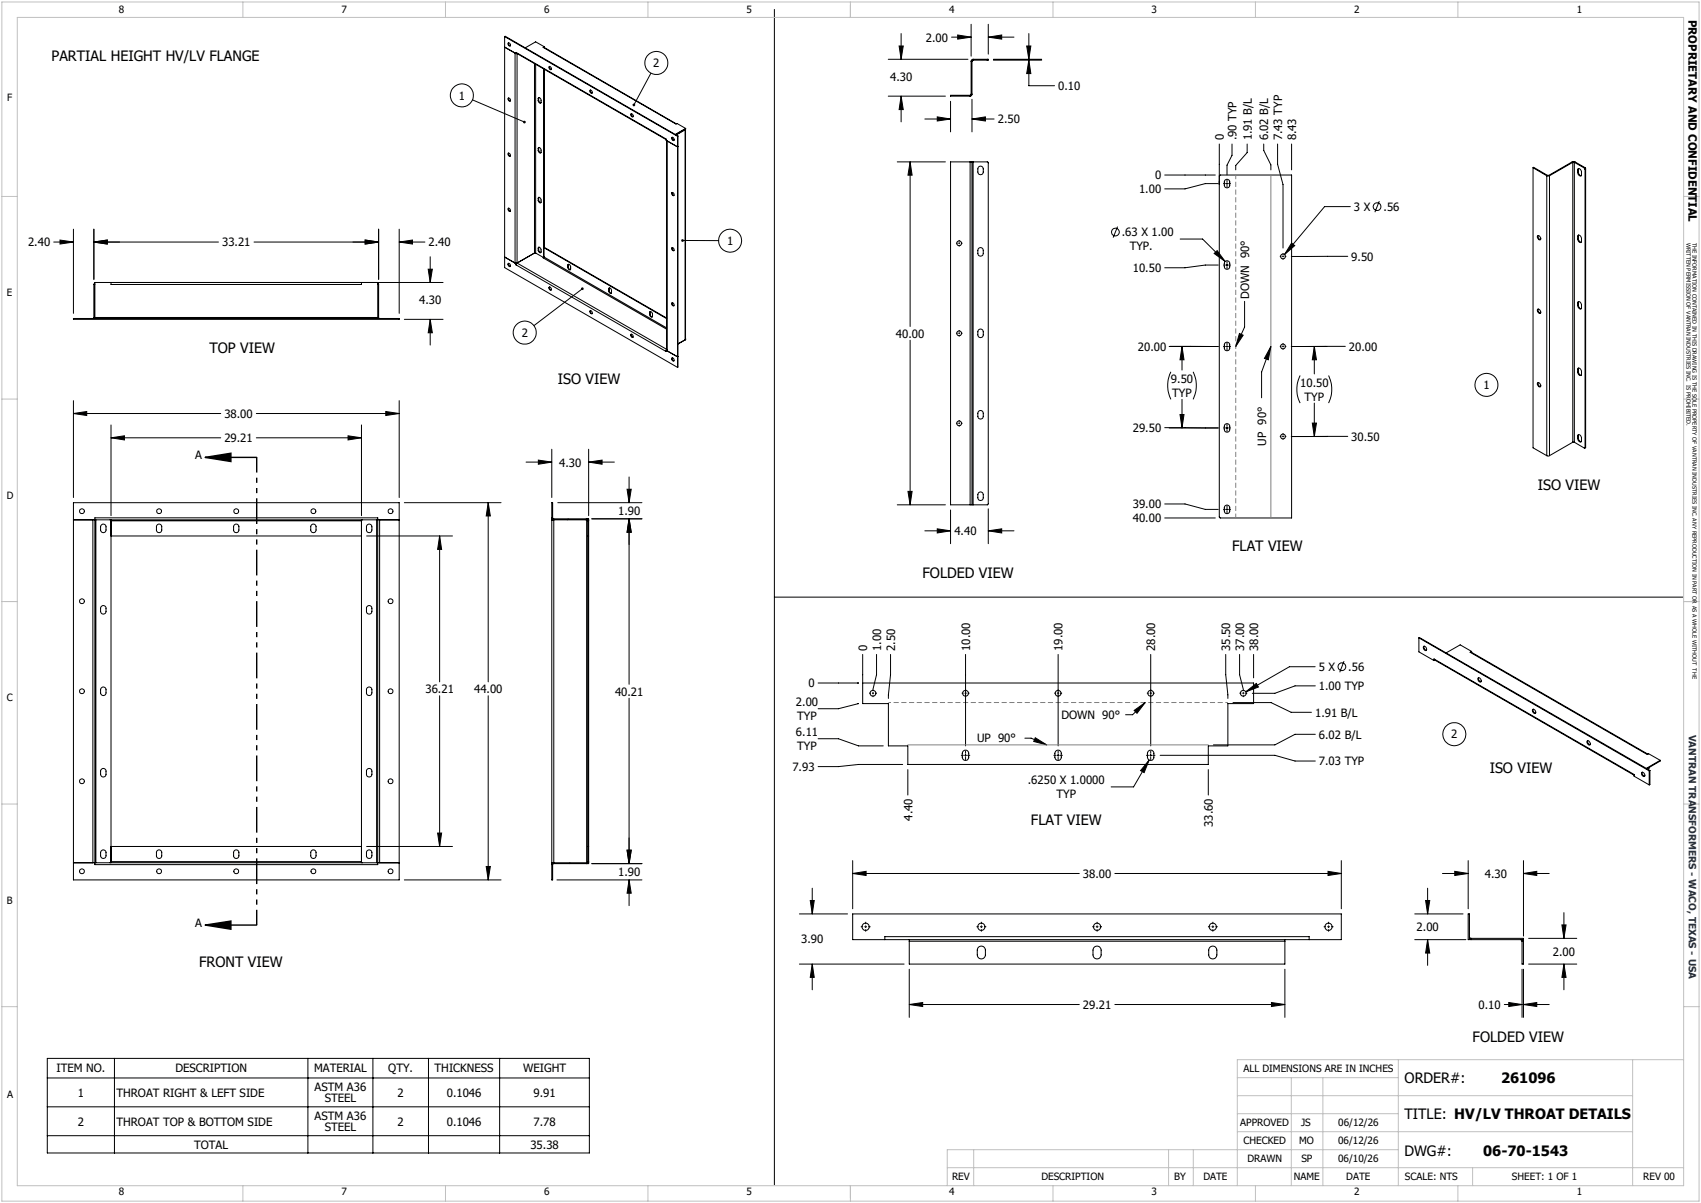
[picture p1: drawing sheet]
<svg xmlns="http://www.w3.org/2000/svg" width="420mm" height="297mm" viewBox="0 0 420 297" stroke-linecap="round" stroke-linejoin="round" font-family="sans-serif">
<g fill="none" stroke="#000" stroke-width=".25">
<path d="M124.6 9v57.1l42.7 24.6M124.6 9h.1l42.7 24.6M124.6 9l42.7 24.7M125.4 10.7a.4 .4 0 0 1 .6 .1 .4 .4 0 0 1-.2 .6l-.3-.3zM125.6 10.6v.3l.4 .4M127.4 12.9l37.1 21.6M127.4 13.3l-2.8-1.7 2.6 1.5v51.8M127.4 12.9v.4M127.4 12.9l37.1 21.4v.3l2.8 1.7M127.6 13.2l-.2 .1M127.7 13.2v51.7M132 15.7v46.8"/>
<path d="M132.3 15.9v46.6M134.1 11.7l32.9 18.9M134.1 11.7l32.8 18.9 .2-.1 2.2 1.2M134.3 17v46.4M134.4 11.5l-.1 .2M134.4 17.1v44M134.4 11.5l-2.1-1.2-2.6 1.5M134.4 11.5l-.3 .2M135.6 16.4a.44 .44 0 0 1 .5 .3 .44 .44 0 0 1-.2 .5l-.4-.5zM135.7 16.4v.5l.4 .2M160.7 18.1l-4.2 7.8M191.2 2.3v290.2"/>
<path d="M219.3 14.6h19.7M222 11.4h1l-.5 3.2zM222.5 8.3v6.3M234.9 9.2h4.9M236.5 8.6l3.3 .6-3.3 .5zM239.8 6v7.9M239.8 15.1v8.1M239.8 15.1h.2M240 15.1v8.1M240.3 14.6l-.4 .2-.1 .3M240.3 14.8l-.3 .3M240.3 14.6v.2"/>
<path d="M240.3 14.6h3.5M240.3 14.8h3.5M243.8 14.6h.2v.2h-.2M243.8 14.6v.2M244 9.2l3.3-.6v1.1zM244 6v7.4M244 9.2h6.4M245.3 14.6h11.9M245.3 14.8h11.9M253.5 11.4h1l-.5 3.2zM254 14.8l.5 3.4h-1zM254 14.8v6.4h6.4"/>
<path d="M254 8.3v6.3M116.7 24.7l12.8 5.4M125.5 37.8a.43 .43 0 0 1 .5 .3 .43 .43 0 0 1-.2 .5l-.4-.4zM125.5 24.2a.41 .41 0 0 1 .5 .3 .41 .41 0 0 1-.2 .5l-.4-.4zM125.6 24.2v.3l.4 .4M125.6 37.8v.3l.4 .4M132.9 36.7a.35 .35 0 0 1 .4-.3 .35 .35 0 0 1 .3 .5v.6a.35 .35 0 0 1-.4 .3 .35 .35 0 0 1-.3-.5v-.2M132.9 24.3a.35 .35 0 0 1 .4-.2 .35 .35 0 0 1 .3 .4v.7a.35 .35 0 0 1-.4 .3 .35 .35 0 0 1-.3-.5v-.2M132.9 24.3v.5M132.9 36.7v.4M133 24.8l.1 .3 .5 .3M133 37.1l.1 .4 .5 .2"/>
<path d="M133 24.3h-.1M133 24.8h-.1M133 24.3v.5M133 36.6v.5M133 36.6l-.1 .1M133 37.1h-.1M133.1 24.1l-.1 .2M133.1 36.4l-.1 .2M145.7 22.3a.43 .43 0 0 1 .5 .2 .43 .43 0 0 1-.2 .5l-.3-.2zM145.8 22.2v.4l.4 .4M155.8 28.1a.41 .41 0 0 1 .5 .2 .41 .41 0 0 1-.2 .6l-.3-.3zM155.9 28.1l.1 .5 .3 .2"/>
<path d="M164.6 34.7l.1 51.9M165.9 33.9a.43 .43 0 0 1 .5 .3 .43 .43 0 0 1-.2 .5l-.3-.3zM166 33.9l.1 .5 .3 .2M167.3 33.7v57M167.3 36.3l-2.6-1.5v51.8M167.4 36.2l-.1 .1M167.4 33.6l-.1 57.1M167.4 33.6l-.1 .1M169.2 32.1l-2.3 1.2M169.2 32.1v51.8M169.3 31.9l-.1 .2M169.3 31.9l-.1 52"/>
<path d="M169.3 31.7l-2.5 1.6 2.2-1.3 .2 .1M169.3 31.7l-2.6 1.5M219.3 23.7h14.1M221.5 40h11.9M222.5 23.7l.5 3.4h-1zM222.5 23.7v6.4M224.7 40l.5 3.2h-1zM224.7 40v40.6M228.4 29.4h6.3M231.4 28.9l3.3 .5-3.3 .5zM234.7 25v7.6M239.5 40h.5"/>
<path d="M239.5 23.5h-4.8v.2h4.8M239.5 40h-4.8v84.6h4.8M239.5 23.5v.2M239.5 40v84.6M239.8 23.2l-.3 .3M239.8 23.2h.2M240 40h.3M240 23.2l-.1 .3-.4 .2M240 29.4l3.3-.5v1zM240 24.5v8.1M240 40v84.6M240 29.4h5.5"/>
<path d="M240.3 40h3.5l.2 .2v84.2l-.2 .2h-3.5M240.3 40v84.6M301.1 35.6v92.1l.2 .2h17.6v-84.7h-17.7l-.1 .3M304.2 35.6v2.7l-1.2 2.5v2.4M307.9 35.6v2.1l-2.8 3.1v1.1M312 35.6v1.5l1.8 3.6v1.2M315.5 35.6v5l1.3 5v15.6M318.9 35.6v6.3M388.2 40h.7M388.2 40l-5.8 3.3M388.2 40l.1 .1M388.9 40l-.2 .1"/>
<path d="M388.9 40l2.4 1.4M13.3 59.8h4.8M14.8 59.3l3.3 .5-3.3 .5zM18.1 56.6v20.8M23.2 59.8l3.3-.5v1zM23.2 56.6v12.4M23.2 59.8h30.7M62.7 59.8h30.8M90.2 59.3l3.3 .5-3.3 .5zM93.5 56.6v12.4M98.6 59.8l3.2-.5v1zM98.6 56.6v20.8"/>
<path d="M98.6 59.8h6.3M125.5 51.4a.43 .43 0 0 1 .5 .3 .43 .43 0 0 1-.2 .5l-.3-.3zM125.6 51.4v.3l.4 .4M132.9 49a.35 .35 0 0 1 .4-.3 .35 .35 0 0 1 .3 .5v.6a.35 .35 0 0 1-.4 .3 .35 .35 0 0 1-.3-.5v-.1M132.9 49v.5M133 49.4l.3 .5 .3 .1M133 48.9v.5M133 48.9l-.1 .1M133 49.4l-.1 .1M133.1 48.7l-.1 .2M165.9 47.5a.42 .42 0 0 1 .5 .3 .42 .42 0 0 1-.2 .5l-.4-.5zM166 47.5l.1 .5 .3 .3"/>
<path d="M168.5 59.4h8.9M241.7 41.2a.68 .68 0 0 1 1.1 .5v.8a.67 .67 0 0 1-.7 .6 .67 .67 0 0 1-.7-.6v-.8zM275.9 55.9l-1.1 2.8M287.6 43.2h12.5M291.4 59h5.5l5.6 5.6M300.8 45.3h-3.2l-5 1.3h-5M302.1 45.3h.4M302.4 44.5a.67 .67 0 0 1 .8-.2 .67 .67 0 0 1 .4 .6v.8a.67 .67 0 0 1-.6 .7 .67 .67 0 0 1-.7-.7zM302.8 45.3h.4M303 44.4v.5M303 45.1v.4M303 45.8v.4"/>
<path d="M303.4 45.3h.4M333.4 51h-6.3l-10 11.9M340.6 49.7l-1.1 2.7M378.5 41.4l.2-.1 3.4 2M378.5 41.4l3.4 2M378.5 41.4v69.2l3.4 1.9M379.6 58.3a.57 .57 0 0 1 .7 .2 .57 .57 0 0 1-.1 .7l-.6-.5zM379.8 58.2v.5l.6 .5M381.9 43.4h.7M381.9 43.4v69.1M382.1 43.3h.3M382.1 43.3l-.2 .1"/>
<path d="M382.4 43.3l.2 .1M382.6 43.4v69.1M388.3 40.1h.4M388.3 40.1l-5.7 3.3M388.3 40.1v69.1M388.7 40.1v69.1M388.7 40.1l2.5 1.4M389.6 41.9a.37 .37 0 0 1 .4-.3 .37 .37 0 0 1 .3 .4l.2 1.1a.37 .37 0 0 1-.4 .4 .37 .37 0 0 1-.4-.4l-.1-.5M389.6 58.4a.37 .37 0 0 1 .3-.4 .37 .37 0 0 1 .4 .4l.2 1.1a.37 .37 0 0 1-.4 .4 .37 .37 0 0 1-.4-.4l-.1-.5M389.6 41.9v.7M389.6 58.4v.6M389.7 42.5l.2 .5 .5 .4"/>
<path d="M389.7 58.9l.2 .5 .5 .4M389.7 41.9h-.1M389.7 42.5l-.1 .1M389.7 41.9v.6M389.7 58.3v.6M389.7 58.3l-.1 .1M389.7 58.9l-.1 .1M389.8 41.6l-.1 .3M389.8 58l-.1 .3M391.2 41.5l.2 .3M391.3 41.4l.2 .3M391.3 41.4l-.1 .1"/>
<path d="M391.4 41.8v68.7M391.5 41.7l-.1 .1M391.5 41.7v68.7M18.1 78.6h80.5v.2h-80.5zM23.2 78.4l-.3 .2M23.2 70.2h.2M23.2 78.4h70.3M23.2 70.2v8.2M23.4 69.8l-.2 .4M23.4 78.4l-.1 .2M23.4 78.4v.2M27.4 69.7v.5h61.9v-.5"/>
<path d="M93.3 69.8l.2 .4M93.3 78.4v.2M93.3 69.7v8.7M93.3 70.2h.2M93.5 78.4l.2 .2M93.5 70.2v8.2M99.8 78.8h9.6M105.7 66.5h1.1l-.6 3.2zM106.2 78.8l.6 3.4h-1.1zM106.2 63.4v6.3M106.2 78.8v6.4M109.4 69.7h-86v8.7"/>
<path d="M125.4 65.1a.41 .41 0 0 1 .6 .2 .41 .41 0 0 1-.2 .5l-.3-.3zM125.6 65v.3l.4 .5M127.2 64.9h.5M127.2 64.9l-2.6-1.4 2.8 1.6M127.4 65.1v.3M127.4 65.4l37.1 21.4v-.3M127.5 65h.1M127.5 65.1l-.1 .3M127.5 65l-.1 .1M127.5 65v.1M127.7 64.9l-.2 .2M127.7 64.9l36.9 21.4"/>
<path d="M132 62.5h.3M132 62.5l-4.3 2.4M132.3 62.5l1.8 1 .2-.1M132.9 61.3a.35 .35 0 0 1 .4-.3 .35 .35 0 0 1 .3 .5v.8l-.1 .1-.3-.1-.3-.5M132.9 61.3v.5M133 61.7l.2 .5 .4 .2M133 61.2v.5M133 61.2l-.1 .1M133 61.7l-.1 .1M133.1 61l-.1 .2M134.2 63.5h.1M134.3 63.4l-.2 .3 30.5 17.6"/>
<path d="M134.3 63.4l30.3 17.6M134.4 61.1h-.1l30.3 17.6M134.4 61.1l30.2 17.4M135.6 70.9a.43 .43 0 0 1 .5 .2 .43 .43 0 0 1-.2 .5l-.3-.2zM135.7 70.8v.6l.4 .2M140.2 65.5l.1-.2 .4 .1 .2 .4v.6a.35 .35 0 0 1-.4 .2 .35 .35 0 0 1-.3-.4v-.2M140.2 65.5v.5M140.3 65.9l.1 .4 .5 .3M140.3 65.4l-.1 .1M140.3 65.9l-.1 .1M140.3 65.4v.5M140.4 65.3l-.1 .1"/>
<path d="M143.8 71.3l-12 9.1M145.7 76.7a.41 .41 0 0 1 .5 .3 .41 .41 0 0 1-.2 .5l-.3-.3zM145.8 76.7v.4l.4 .3M150.3 71.3a.35 .35 0 0 1 .4-.2 .35 .35 0 0 1 .3 .4v.7a.31 .31 0 0 1-.4 .3 .31 .31 0 0 1-.2-.4l-.1-.3M150.3 71.3v.5M150.4 71.8l.2 .4 .4 .2M150.4 71.3h-.1M150.4 71.8h-.1M150.4 71.3v.5M150.5 71.1l-.1 .2M160.4 77.1a.41 .41 0 0 1 .6-.1 .41 .41 0 0 1 .1 .6v.5a.43 .43 0 0 1-.6 .1 .43 .43 0 0 1-.1-.6M160.4 77.1v.5"/>
<path d="M160.5 77.6l.1 .3 .4 .3M160.5 77.1h-.1M160.5 77.6h-.1M160.5 77.1v.5M160.6 76.9l-.1 .2M165.9 61.2a.41 .41 0 0 1 .5 .2 .41 .41 0 0 1-.2 .5l-.3-.3zM165.9 74.8a.38 .38 0 0 1 .5 .2 .38 .38 0 0 1-.2 .5l-.3-.4zM166 61.1l.1 .5 .3 .3M166 74.7l.1 .5 .3 .3M241.6 61.4a.67 .67 0 0 1 .7-.2 .67 .67 0 0 1 .5 .6v.8a.67 .67 0 0 1-.7 .6 .67 .67 0 0 1-.7-.6zM299.8 62.6l.7-.7 2 2.7zM300.8 65.4h-3.2l-5 .7h-5"/>
<path d="M302.1 65.4h.4M302.4 64.6a.67 .67 0 0 1 .8-.2 .67 .67 0 0 1 .4 .6v.8a.67 .67 0 0 1-.6 .7 .67 .67 0 0 1-.7-.7zM302.8 65.4h.4M303 64.6v.4M303 65.2v.4M303 65.9v.4M303.4 65.4h.4M307.3 74.4v6.3l-2.2 4.8M318.9 60l.8 .6-2.6 2.3zM332.8 63.3h-14M379.6 76.4a.58 .58 0 0 1 .7 .3 .58 .58 0 0 1-.1 .7l-.5-.4zM379.8 76.3v.6l.6 .4"/>
<path d="M389.6 74.8a.37 .37 0 0 1 .3-.4 .37 .37 0 0 1 .4 .4l.2 1.2a.37 .37 0 0 1-.4 .3 .37 .37 0 0 1-.4-.4l-.1-.5M389.6 74.8v.6M389.7 75.3l.2 .6 .5 .3M389.7 74.7v.6M389.7 74.7l-.1 .1M389.7 75.3l-.1 .1M389.8 74.4l-.1 .3M18.1 98.9v23.9M98.6 98.9v23.9M155.8 82.5a.43 .43 0 0 1 .5 .3 .43 .43 0 0 1-.2 .5l-.3-.3zM155.9 82.5l.1 .5 .3 .3M164.5 86.5l2.8 1.6"/>
<path d="M164.6 86.4h.1M164.6 86.4l-.1 .1M164.7 86.6l2.6 1.5M165.9 88.4a.43 .43 0 0 1 .5 .2 .43 .43 0 0 1-.2 .5l-.3-.2zM166 88.3l.1 .6 .3 .2M167.4 88l-.1 .1M169.3 83.7v.1l-1.9 1.1 1.8-1M224.7 84v40.6M241.6 81.5a.67 .67 0 0 1 .7-.2 .67 .67 0 0 1 .5 .6v.8a.67 .67 0 0 1-.7 .7 .67 .67 0 0 1-.7-.7zM288.7 85.5h12.1M288.9 85.5h10M289.1 91.8a7.9 7.9 0 0 0 0 6.8"/>
<path d="M291.9 85.5l.4 3.3h-.9zM291.9 85.5v5.9M291.9 98.6v7.1M294.6 91.8a7.9 7.9 0 0 1 0 6.8M302.1 85.5h.4M302.4 84.7a.67 .67 0 0 1 .8-.2 .67 .67 0 0 1 .4 .7v.7a.67 .67 0 0 1-.6 .7 .67 .67 0 0 1-.7-.7zM302.8 85.5h.4M303 84.7v.4M303 85.3v.5M303 86v.4M303.4 85.5h.4M306 82.3l1 .5-1.9 2.7z"/>
<path d="M313.8 85.5l-.6 3.3-1-.3zM313.8 85.5l-2.3 6.4v6.3M318.8 85.5h8.9M321 92.7a7.5 7.5 0 0 0 0 6.8M324.5 85.5l.5 3.3h-1zM324.5 85.5v6.8M324.5 99.5v8.3M328 92.7a7.9 7.9 0 0 1 0 6.8M332.2 85.5h-10M379.6 94.6a.56 .56 0 0 1 .7 .2 .56 .56 0 0 1-.1 .7l-.6-.5zM379.8 94.4l.1 .7 .5 .4M389.6 91.2a.37 .37 0 0 1 .4-.3 .37 .37 0 0 1 .3 .3l.2 1.2a.43 .43 0 0 1-.5 .3 .43 .43 0 0 1-.4-.5v-.3"/>
<path d="M389.6 91.2v.7M389.7 91.8l.2 .5 .5 .3M389.7 91.1v.7M389.7 91.1l-.1 .1M389.7 91.8l-.1 .1M389.8 90.9l-.1 .2M18.1 102.1l3.3-.5v1zM18.1 102.1h36.4M27.4 108.1l3.3-.5v1zM27.4 104.9v22.4M27.4 108.1h27.1M63.3 102.1h35.3"/>
<path d="M63.3 108.1h26M85.9 107.6l3.4 .5-3.4 .5zM89.3 104.9v22.4M95.2 101.6l3.4 .5-3.4 .5zM129.9 114.1h6.3M132.9 113.6l3.3 .5-3.3 .5zM136.2 110.9v11.9M145.3 114.1l3.4-.5v1zM145.3 110.9v16.4M145.3 114.1h6.4M155.3 117.8v6.3M241.6 101.6a.67 .67 0 0 1 .7-.2 .67 .67 0 0 1 .5 .6v.8a.67 .67 0 0 1-.7 .7 .67 .67 0 0 1-.7-.7z"/>
<path d="M287.6 105.6l10 .1M288.7 105.7h12.1M291.4 102.3h.9l-.4 3.4zM302.1 105.7h.4M302.4 104.8a.67 .67 0 0 1 .8-.2 .67 .67 0 0 1 .4 .7v.7a.67 .67 0 0 1-.6 .7 .67 .67 0 0 1-.7-.7zM302.8 105.7h.4M303 104.8v.4M303 105.4v.5M303 106.1v.4M303.4 105.7h.4M318.8 107.8h8.9M324 104.5h1l-.5 3.3z"/>
<path d="M332.8 107.7l-10 .1M381.9 112.5h.7M388.3 109.2h.4M388.3 109.2l-5.7 3.3M388.7 109.2l2.5 1.4 .2-.1M389.6 107.6a.37 .37 0 0 1 .3-.3 .37 .37 0 0 1 .4 .3l.2 1.2a.37 .37 0 0 1-.4 .4 .37 .37 0 0 1-.4-.4l-.1-.5M389.6 107.6v.7M389.7 108.2l.3 .6 .4 .2M389.7 107.5v.7M389.7 107.5l-.1 .1M389.7 108.2l-.1 .1M389.8 107.3l-.1 .2"/>
<path d="M391.5 110.4l-.2 .2M391.5 110.4l-.1 .1M18.1 128.3h80.5M18.1 124.1h80.5v93.1h-80.5zM22.9 128.3v84.7M23.4 127.8h69.9v85.7h-69.9zM23.7 128.3v84.7M25.1 129.5a.66 .66 0 0 1 .7 0 .66 .66 0 0 1 .4 .6v.7a.67 .67 0 0 1-.7 .7 .67 .67 0 0 1-.7-.7l.1-.9zM27.2 128.3l.2 .3M27.4 128.3v.3M27.4 128.6v84.1M27.4 128.6h61.9"/>
<path d="M27.4 132.3h61.9M38.9 129.5a.65 .65 0 0 1 .7 0 .65 .65 0 0 1 .3 .5v.8a.65 .65 0 0 1-.6 .7 .65 .65 0 0 1-.7-.7v-.9zM57.8 129.6a.64 .64 0 0 1 .7-.2 .64 .64 0 0 1 .5 .6v.8a.65 .65 0 0 1-.7 .7 .65 .65 0 0 1-.6-.7zM76.9 129.6a.64 .64 0 0 1 .7-.2 .64 .64 0 0 1 .4 .6v.8a.65 .65 0 0 1-.6 .7 .65 .65 0 0 1-.7-.7zM89.3 128.3v.3M89.3 128.6v84.1M89.5 128.3l-.2 .3M90.5 132.3h21.2M90.6 129.6a.67 .67 0 0 1 .8-.2 .67 .67 0 0 1 .4 .7v.7a.67 .67 0 0 1-.6 .7 .67 .67 0 0 1-.7-.7zM93 128.3v84.7M93.7 128.3v84.7M99.8 124.1h23.9"/>
<path d="M108.5 132.3l.5 3.3h-.9zM108.5 132.3v36M120.5 124.1l.6 3.3h-1zM120.5 124.1v44.2M136.2 127.8l.2 .4 .3 .1M136.2 128.3h.3M136.5 128.3h.2M136.5 128.2v.1M136.7 128.3h8.2M136.7 128.3v84.7M137.7 124.1h20.8M140.3 128.1l-.2 .2"/>
<path d="M144.8 128.1l-.2 .2M144.9 128.3l.2 .2v84.3l-.2 .2M144.9 128.1l.3 .1 .1 .4M144.9 128.3v84.7M145.1 132.3h.2M145.3 128.3h.1M145.3 128.3v-.2h-8.7l-.1-.2v-3.8h-.3v93.1h.3v-3.8l.2-.2h8.6v-.2M145.3 128.3v.3M145.3 128.6v84.1M146.1 128.1h12.4M154.8 120.8h1.1l-.6 3.3zM155.3 128.1l.6 3.3h-1.1z"/>
<path d="M155.3 128.1v40.8M221.5 124.6h11.9M224.2 121.3h1l-.5 3.3zM228.4 131.1h6.3M231.4 130.6l3.3 .5-3.3 .5zM234.7 125.9v8.3M239.5 124.6h.5M240 124.6h.3M241.7 121.6a.68 .68 0 0 1 1.1 .5v.8a.67 .67 0 0 1-.7 .7 .67 .67 0 0 1-.7-.7v-.8zM244 131.1l3.3-.5v1zM244 125.6v8.6M244 131.1h6.4"/>
<path d="M287.6 127.9h12.5M287.6 124.4h5l5 1.4h3.2M302.1 125.8h.4M302.4 125a.67 .67 0 0 1 .8-.3 .67 .67 0 0 1 .4 .7v.7a.67 .67 0 0 1-.6 .7 .67 .67 0 0 1-.7-.7zM302.8 125.8h.4M303 124.9v.4M303 125.6v.4M303 126.2v.4M303.4 125.8h.4M25.1 149.6a.66 .66 0 0 1 .7 0 .66 .66 0 0 1 .4 .6v.8a.67 .67 0 0 1-.7 .6 .67 .67 0 0 1-.7-.6l.1-1zM90.6 149.8a.67 .67 0 0 1 .8-.3 .67 .67 0 0 1 .4 .7v.8a.67 .67 0 0 1-.6 .6 .67 .67 0 0 1-.7-.6zM191.2 147.4h224.3"/>
<path d="M350.3 157.5l.2-.1 56.9 32.8M350.3 157.5l56.9 32.8M350.3 157.5v3.4l3.8 2.2M351.5 159.6a.6 .6 0 0 1 .6 .3 .6 .6 0 0 1-.1 .7l-.5-.4zM351.6 159.5l.2 .7 .4 .3M25.1 169.8a.66 .66 0 0 1 .7-.1 .66 .66 0 0 1 .4 .6v.8a.67 .67 0 0 1-.7 .6 .67 .67 0 0 1-.7-.6l.1-1zM90.6 169.9a.67 .67 0 0 1 .8-.3 .67 .67 0 0 1 .4 .7v.8a.67 .67 0 0 1-.6 .6 .67 .67 0 0 1-.7-.6zM108.5 171.8v37.2M120.5 171.8v45.4M155.3 172.4v40.8M202 168.6h10M211.7 173.7h.3l-5 1.3h-5"/>
<path d="M213 161.6v12.1h6.4v10.4h4.8v4.6h74.1v-4.6h4.9v-10.4h6.3v-5.1h-96.5M216.4 161.6v5l-.9 3.6M219.9 161.6v5l-.5 5.8M238.4 161.6v22.5M261.3 161.6v22.5M280 175.4l2.8-1.9-2.1 2.6zM282.8 173.5l-3.2 3h-1.7M284.1 161.6v22.5M302.6 161.6v5l.6 5.8M304.4 173.5h9.4l5 2.4h5M306.1 161.6v5l.9 3.6M307.6 170.8l2.6-2.1 .5 .9z"/>
<path d="M309.5 161.6v5.8M324.7 164.6h-6.3l-10.8 6.2M324.8 169.3h-5l-5 1.9h-5.6M331.9 163.2l-1.1 2.8M354.1 162.7l.1 .2 49.3 28.5M354.1 162.7l49.4 28.5v.4l3.7 2.2M354.1 162.7v.4M354.3 162.9l-.2 .2M363 161h.3l43.6 25.2M363 161l43.7 25.3 .4-.2 2.8 1.6M363.3 161h.1M363.4 160.8l-2.9-1.6-3.4 2"/>
<path d="M363.4 160.8l-.4 .2M363.4 160.8v.2M365 167.4a.59 .59 0 0 1 .6 .3 .59 .59 0 0 1-.1 .7l-.5-.4zM365.1 167.3v.6l.6 .4M378.4 175.2a.58 .58 0 0 1 .7 .2 .58 .58 0 0 1-.1 .8l-.5-.4zM378.6 175.1v.5l.5 .5M25.1 189.9a.66 .66 0 0 1 .7-.1 .66 .66 0 0 1 .4 .6v.8a.67 .67 0 0 1-.7 .6 .67 .67 0 0 1-.7-.6l.1-1zM90.6 190a.67 .67 0 0 1 .8-.3 .67 .67 0 0 1 .4 .7v.8a.67 .67 0 0 1-.6 .6 .67 .67 0 0 1-.7-.6zM202 182.4h5l5 1.7h6.1M222.9 188.7h-10.9l-5 .6h-5M224.2 190v6.3M237.3 186.5h.6"/>
<path d="M237.8 185.5a.79 .79 0 0 1 .9-.3 .79 .79 0 0 1 .5 .8v.9a.79 .79 0 0 1-.8 .8 .79 .79 0 0 1-.8-.8zM238.2 186.5h.5M238.4 185.4v.6M238.4 186.2v.5M238.4 187v.5M238.9 186.5h.6M253 182.2h1.6l3.8 1.7M255.6 182.1l2.8 1.8-3.2-.8zM260.2 186.5h.5M260.6 185.5a.79 .79 0 0 1 .9-.3 .79 .79 0 0 1 .5 .8v.9a.79 .79 0 0 1-.8 .8 .79 .79 0 0 1-.7-.8zM261 186.5h.5M261.3 185.4v.6"/>
<path d="M261.3 186.2v.5M261.3 187v.5M261.8 186.5h.5M283.1 186.5h.5M283.5 185.5a.79 .79 0 0 1 .9-.3 .79 .79 0 0 1 .5 .8v.9a.79 .79 0 0 1-.8 .8 .79 .79 0 0 1-.8-.8zM283.7 187.6l-1.2 3.1-.9-.5zM283.7 187.6l-3.8 6.7h-5.5M283.9 186.5h.5M284.1 185.4v.6M284.1 186.2v.5M284.1 187v.5M284.6 186.5h.6"/>
<path d="M286.5 186.5h28.3l5 1.4h5M298.3 190v6.3M324.8 181.3h-5l-5 2.6h-15.2M391.9 182.9a.6 .6 0 0 1 .6 .3 .6 .6 0 0 1-.1 .7l-.5-.5zM392 182.9l.1 .5 .5 .5M405.3 190.7a.58 .58 0 0 1 .7 .3 .58 .58 0 0 1-.1 .7l-.5-.3zM405.5 190.6l.1 .6 .5 .4M406.9 189.6h.1M407.1 189.5h.1M407.1 189.5l-.2 .1M407.2 190.3v3.5M407.4 190.2v3.5l-.2 .1"/>
<path d="M407.4 190.2l-.2 .1M409.9 187.7l-3.4 2M409.9 187.7v.2l-3.3 1.9M18.1 213h80.5M25.1 210a.66 .66 0 0 1 .7-.1 .66 .66 0 0 1 .4 .6v.8a.67 .67 0 0 1-.7 .6 .67 .67 0 0 1-.7-.6l.1-1zM27.4 212.7l-.2 .3M27.4 212.7v.3M27.4 212.7h61.9M27.4 209h61.9M38.9 210a.65 .65 0 0 1 .7-.1 .65 .65 0 0 1 .3 .6v.8a.65 .65 0 0 1-.6 .6 .65 .65 0 0 1-.7-.6v-1zM57.8 210.1a.64 .64 0 0 1 .7-.3 .64 .64 0 0 1 .5 .7v.8a.65 .65 0 0 1-.7 .6 .65 .65 0 0 1-.6-.6zM76.9 210.1a.64 .64 0 0 1 .7-.3 .64 .64 0 0 1 .4 .7v.8a.65 .65 0 0 1-.6 .6 .65 .65 0 0 1-.7-.6z"/>
<path d="M89.3 212.7l.2 .3M89.3 212.7v.3M90.5 209h21.2M90.6 210.1a.67 .67 0 0 1 .8-.2 .67 .67 0 0 1 .4 .6v.8a.67 .67 0 0 1-.6 .6 .67 .67 0 0 1-.7-.6zM99.8 217.2h23.9M108.1 205.7h.9l-.5 3.3zM120.1 213.9h1l-.6 3.3zM136.2 213h.3M136.5 213h.2M136.5 213v.1M136.7 213l-.2 .1-.3 .4M136.7 213h8.2"/>
<path d="M137.5 217.2h21M140.7 213l-.2 .2M145.1 209h.2M145.3 213h.1M145.3 212.7l-.1 .4-.3 .1M145.3 212.7v.3M146.1 213.2h12.4M154.8 209.9h1.1l-.6 3.3zM155.3 217.2l.6 3.3h-1.1zM155.3 217.2v6.4M200.6 219.3v6.3M210.5 215.6l3.4-.5v1z"/>
<path d="M210.5 212.5v11.9M210.5 215.6h56M275.3 215.6h55.9M327.9 215.1l3.3 .5-3.3 .5zM331.2 212.5v11.9M352.5 219.3v6.3M356.2 215.6h6.3M359.2 215.1l3.3 .5-3.3 .5zM362.5 212.5v11.9M376.2 215.6l3.2-.5v1zM376.2 212.5v18.6M376.2 215.6h6.3"/>
<path d="M197.4 225.6h11.9M197.4 238h25.8M200.1 222.3h.9l-.4 3.3zM200.6 238l.4 3.3h-.9zM200.6 238v6.4M210.5 225.6h120.7v6.4h-120.7zM218.5 232v-.8h104.8v.8M224.5 232v.4M224.5 232.4h92.8M224.5 232.4v5.6h92.8v-5.6M224.5 239.3v11.9M241.5 234a1.01 1.01 0 0 1 1.1-.4 1.01 1.01 0 0 1 .7 1v1.2a1.01 1.01 0 0 1-1 .9 1.01 1.01 0 0 1-1-.9v-1.2z"/>
<path d="M270.1 234a1.01 1.01 0 0 1 1.1-.4 1.01 1.01 0 0 1 .7 1v1.2a1.01 1.01 0 0 1-1 .9 1.01 1.01 0 0 1-1-.9v-1.2zM298.7 234a1.01 1.01 0 0 1 1.1-.4 1.01 1.01 0 0 1 .7 1v1.2a1.01 1.01 0 0 1-1 .9 1.01 1.01 0 0 1-1.1-.9v-1.2zM317.3 232v.4M317.3 239.3v11.9M349.3 232h12.6M349.3 225.6h11.9M352 222.3h1l-.5 3.3zM352.5 232l.5 3.3h-1zM352.5 232v6.3M362.5 225.6h.3v6.4h-.3zM362.8 231.9l.4 .1M362.8 231.2l.4 .5"/>
<path d="M363.2 231.7h13v.3h-13M363.2 231.7v.3M375.4 232l.3 .1 .1 .3M375.8 232.4h.4M375.8 232.4v5.6h.4v-5.6M375.8 239.3v11.9M376 232l.2 .4M376.2 239.3v11.9M377.4 238h11.9M377.4 231.7h11.9M385.7 228.3h1l-.5 3.4zM386.2 238l.5 3.3h-1z"/>
<path d="M386.2 225.3v6.4M386.2 238v6.4M224.5 248l3.3-.5v1zM224.5 248h42M275.3 248h42M313.9 247.5l3.4 .5-3.4 .5zM371.4 248h4.4M372.5 247.5l3.3 .5-3.3 .5zM376.2 248l3.2-.5v1zM376.2 248h6.3M11.7 261.3h133.8v23.4h-133.8zM11.7 266.1h133.8"/>
<path d="M11.7 273.3h133.8M28.3 261.3v23.4M76 261.3v23.4M92.1 261.3v23.4M105.8 261.3v23.4M123.4 261.3v23.4M11.7 280.4h133.8"/>
<circle cx="162" cy="15.5" r="2.85"/>
<circle cx="114" cy="23.5" r="2.85"/>
<circle cx="180.3" cy="59.4" r="2.85"/>
<circle cx="275.4" cy="57.3" r=".96"/>
<circle cx="340" cy="51" r=".95"/>
<circle cx="236.8" cy="60.1" r=".59"/>
<circle cx="316.8" cy="63.3" r=".59"/>
<circle cx="129.6" cy="82.1" r="2.85"/>
<circle cx="236.8" cy="82.3" r=".59"/>
<circle cx="316.8" cy="85.5" r=".59"/>
<circle cx="367" cy="95" r="2.85"/>
<circle cx="236.8" cy="104.5" r=".59"/>
<circle cx="316.8" cy="107.8" r=".59"/>
<circle cx="20.2" cy="126.2" r=".59"/>
<circle cx="39.3" cy="126.2" r=".59"/>
<circle cx="58.3" cy="126.2" r=".59"/>
<circle cx="77.4" cy="126.2" r=".59"/>
<circle cx="96.4" cy="126.2" r=".59"/>
<circle cx="20.2" cy="148.4" r=".59"/>
<circle cx="96.4" cy="148.4" r=".59"/>
<circle cx="20.2" cy="170.7" r=".59"/>
<circle cx="96.4" cy="170.7" r=".59"/>
<circle cx="215.5" cy="171.2" r=".71"/>
<circle cx="238.4" cy="171.2" r=".71"/>
<circle cx="261.3" cy="171.2" r=".71"/>
<circle cx="284.1" cy="171.2" r=".71"/>
<circle cx="307" cy="171.2" r=".71"/>
<circle cx="331.3" cy="164.6" r=".95"/>
<circle cx="20.2" cy="192.9" r=".59"/>
<circle cx="96.4" cy="192.9" r=".59"/>
<circle cx="359.1" cy="181.3" r="2.83"/>
<circle cx="20.2" cy="215.1" r=".59"/>
<circle cx="39.3" cy="215.1" r=".59"/>
<circle cx="58.3" cy="215.1" r=".59"/>
<circle cx="77.4" cy="215.1" r=".59"/>
<circle cx="96.4" cy="215.1" r=".59"/>
<circle cx="213.7" cy="228.8" r=".9"/>
<circle cx="242.3" cy="228.8" r=".9"/>
<circle cx="270.9" cy="228.8" r=".9"/>
<circle cx="299.5" cy="228.8" r=".9"/>
<circle cx="328" cy="228.8" r=".9"/>
</g>
<g fill="none" stroke="#c0c0c0" stroke-width=".25">
<path d="M.5 .5h419v296h-419zM4.3 4.3h411.4v288.4h-411.4zM60 .5v3.8M110 .5v3.8M160 .5v3.8M210 .5v3.8M260 .5v3.8M310 .5v3.8M360 .5v3.8M.5 48.5h3.8M415.7 48.5h3.8M.5 98.5h3.8"/>
<path d="M415.7 98.5h3.8M.5 148.5h3.8M415.7 148.5h3.8M.5 198.5h3.8M415.7 198.5h3.8M.5 248.5h3.8M415.7 248.5h3.8M305.5 270.5h97.6M305.5 279.4h97.6M305.5 275h39.8M305.5 266.1h39.8M318.8 266.1v26.6"/>
<path d="M326.6 266.1v26.6M345.3 261.6v31.1M403.1 261.6v31.1M415.7 261.6h-110.2v31.1M60 292.7v3.8M110 292.7v3.8M160 292.7v3.8M210 292.7v3.8M233.9 288.3h181.8M240.4 283.8v8.9M260 292.7v3.8M288.5 283.8v8.9"/>
<path d="M294.6 283.8v8.9M310 292.7v3.8M345.3 283.8h-111.4v8.9M360 292.7v3.8M363.6 288.3v4.4"/>
</g>
<g fill="#000">
<path d="M222 11.4h1l-.5 3.2zM236.5 8.6l3.3 .6-3.3 .5zM244 9.2l3.3-.6v1.1zM253.5 11.4h1l-.5 3.2zM254 14.8l.5 3.4h-1zM222.5 23.7l.5 3.4h-1zM224.7 40l.5 3.2h-1zM231.4 28.9l3.3 .5-3.3 .5zM240 29.4l3.3-.5v1zM14.8 59.3l3.3 .5-3.3 .5zM23.2 59.8l3.3-.5v1zM90.2 59.3l3.3 .5-3.3 .5z"/>
<path d="M98.6 59.8l3.2-.5v1zM105.7 66.5h1.1l-.6 3.2zM106.2 78.8l.6 3.4h-1.1zM299.8 62.6l.7-.7 2 2.7zM318.9 60l.8 .6-2.6 2.3zM291.9 85.5l.4 3.3h-.9zM306 82.3l1 .5-1.9 2.7zM313.8 85.5l-.6 3.3-1-.3zM324.5 85.5l.5 3.3h-1zM18.1 102.1l3.3-.5v1zM27.4 108.1l3.3-.5v1zM50.7 112.9l6.3-1v2z"/>
<path d="M85.9 107.6l3.4 .5-3.4 .5zM95.2 101.6l3.4 .5-3.4 .5zM132.9 113.6l3.3 .5-3.3 .5zM145.3 114.1l3.4-.5v1zM291.4 102.3h.9l-.4 3.4zM324 104.5h1l-.5 3.3zM108.5 132.3l.5 3.3h-.9zM120.5 124.1l.6 3.3h-1zM155.3 128.1l.6 3.3h-1.1zM154.8 120.8h1.1l-.6 3.3zM224.2 121.3h1l-.5 3.3zM231.4 130.6l3.3 .5-3.3 .5z"/>
<path d="M244 131.1l3.3-.5v1zM280 175.4l2.8-1.9-2.1 2.6zM307.6 170.8l2.6-2.1 .5 .9zM255.6 182.1l2.8 1.8-3.2-.8zM283.7 187.6l-1.2 3.1-.9-.5zM108.1 205.7h.9l-.5 3.3zM154.8 209.9h1.1l-.6 3.3zM155.3 217.2l.6 3.3h-1.1zM210.5 215.6l3.4-.5v1zM327.9 215.1l3.3 .5-3.3 .5zM359.2 215.1l3.3 .5-3.3 .5zM376.2 215.6l3.2-.5v1z"/>
<path d="M50.7 228.4l6.3-1v2zM200.1 222.3h.9l-.4 3.3zM200.6 238l.4 3.3h-.9zM352 222.3h1l-.5 3.3zM352.5 232l.5 3.3h-1zM385.7 228.3h1l-.5 3.4zM386.2 238l.5 3.3h-1zM224.5 248l3.3-.5v1zM313.9 247.5l3.4 .5-3.4 .5zM372.5 247.5l3.3 .5-3.3 .5zM376.2 248l3.2-.5v1z"/>
<path d="M129.3 29.8l-.1 .6h.5l.1-.1-.3-.2 .3 .2v-.4zM168.3 59.1l-.1 .3h.3h-.3a.34 .34 0 0 0 .4 .3 .34 .34 0 0 0 .3-.5 .34 .34 0 0 0-.6-.1zM156.2 25.7l.2 .5 .1-.3-.1 .3a.35 .35 0 0 0 .4-.1 .35 .35 0 0 0-.1-.5 .35 .35 0 0 0-.5 .1zM143.5 71a.33 .33 0 0 0 0 .5 .33 .33 0 0 0 .5 0 .33 .33 0 0 0 0-.4l-.2 .2 .2-.3zM120.1 213.9h1l-.6 3.3z"/>
</g>
<path d="M50.7 112.9l6.3-1v2zM50.7 112.9h12.7M50.7 228.4l6.3-1v2zM50.7 228.4h12.7" fill="none" stroke="#000" stroke-width=".35"/>
<path d="M63.4 112.9v115.5" fill="none" stroke="#000" stroke-width=".35" stroke-dasharray="6.3 1.3 1.3 1.3 1.3 1.3" stroke-dashoffset="2.6" stroke-linecap="butt"/>
<g fill="none" stroke="#000" stroke-width=".25" stroke-dasharray="15.2 1.3 1.3 1.3" stroke-linecap="butt">
<path d="M236.8 59.6v-.4M236.4 60.1h-.4M236.8 60.1v-.3M236.8 60.1h-.2M236.8 60.1v.2M236.8 60.1h.3M236.8 60.5v.4M237.3 60.1h.4M316.4 63.3h-.4M316.8 63.3v-.2M316.8 63.3h-.2M316.8 63.3v.2"/>
<path d="M316.8 63.3h.2M316.8 62.9v-.4M316.8 63.7v.4M317.2 63.3h.4M236.4 82.3h-.4M236.8 82.3v-.2M236.8 82.3h-.2M236.8 82.3v.2M236.8 82.3h.3M236.8 81.9v-.4M236.8 82.7v.4M237.3 82.3h.4"/>
<path d="M316.4 85.5h-.4M316.8 85.5v-.2M316.8 85.5h-.2M316.8 85.5v.2M316.8 85.5h.2M316.8 85.1v-.4M316.8 85.9v.4M317.2 85.5h.4M236.4 104.5h-.4M236.8 104.5v-.2M236.8 104.5h-.2M236.8 104.5v.2"/>
<path d="M236.8 104.5h.3M236.8 104.1v-.4M236.8 104.9v.4M237.3 104.5h.4M316.4 107.7h-.4M316.8 107.7v-.2M316.8 107.7h-.2M316.8 107.7v.3M316.8 107.7h.2M316.8 107.3v-.4M316.8 108.2v.3M317.2 107.7h.4"/>
<path d="M215.1 171.1h-.5M215.6 171.1v-.2M215.6 171.1h-.3M215.6 171.1v.3M215.6 171.1h.2M215.6 170.6v-.4M215.6 171.6v.5M216.1 171.1h.4M237.9 171.1h-.4M238.4 171.1v-.2M238.4 171.1h-.2M238.4 171.1v.3"/>
<path d="M238.4 171.1h.3M238.4 170.6v-.4M238.4 171.6v.5M238.9 171.1h.5M260.8 171.1h-.5M261.3 171.1v-.2M261.3 171.1h-.3M261.3 171.1v.3M261.3 171.1h.2M261.3 170.6v-.4M261.3 171.6v.5M261.8 171.1h.4"/>
<path d="M283.6 171.1h-.4M284.1 171.1v-.2M284.1 171.1h-.2M284.1 171.1v.3M284.1 171.1h.3M284.1 170.6v-.4M284.1 171.6v.5M284.6 171.1h.5M306.5 171.1h-.5M307 171.1v-.2M307 171.1h-.3M307 171.1v.3"/>
<path d="M307 171.1h.3M307 170.6v-.4M307 171.6v.5M307.5 171.1h.5M213.1 228.8h-.6M213.7 228.8v-.3M213.7 228.8h-.3M213.7 228.8v.3M213.7 228.8h.4M213.7 228.2v-.6M213.7 229.4v.6M214.4 228.8h.6"/>
<path d="M241.7 228.8h-.6M242.3 228.8v-.3M242.3 228.8h-.3M242.3 228.8v.3M242.3 228.8h.3M242.3 228.2v-.6M242.3 229.4v.6M243 228.8h.5M270.3 228.8h-.6M270.9 228.8v-.3M270.9 228.8h-.3M270.9 228.8v.3"/>
<path d="M270.9 228.8h.3M270.9 228.2v-.6M270.9 229.4v.6M271.5 228.8h.6M298.8 228.8h-.5M299.5 228.8v-.3M299.5 228.8h-.3M299.5 228.8v.3M299.5 228.8h.3M299.5 228.2v-.6M299.5 229.4v.6M300.1 228.8h.6"/>
<path d="M327.4 228.8h-.6M328 228.8v-.3M328 228.8h-.3M328 228.8v.3M328 228.8h.4M328 228.2v-.6M328 229.4v.6M328.7 228.8h.6"/>
</g>
<path d="M305.1 127.9v-84.7" fill="none" stroke="#808080" stroke-width=".25" stroke-dasharray="1.3 .6" stroke-dashoffset=".2" stroke-linecap="butt"/>
<path d="M313.8 43.2v84.7M224.2 183.9h74.1" fill="none" stroke="#808080" stroke-width=".25"/>
<path d="M219.4 173.4h83.8" fill="none" stroke="#808080" stroke-width=".25" stroke-dasharray="1.3 .6" stroke-dashoffset=".6" stroke-linecap="butt"/>
<g font-size="3.5">
<text x="12.7" y="15">PARTIAL HEIGHT HV/LV FLANGE</text>
<text x="51.7" y="87.1">TOP VIEW</text>
<text x="137.7" y="94.8">ISO VIEW</text>
<text x="379.7" y="120.9">ISO VIEW</text>
<text x="304.2" y="136">FLAT VIEW</text>
<text x="227.8" y="142.8">FOLDED VIEW</text>
<text x="367.8" y="190.9">ISO VIEW</text>
<text x="254.6" y="203.8">FLAT VIEW</text>
<text x="49.2" y="238.7">FRONT VIEW</text>
<text x="363.6" y="257.3">FOLDED VIEW</text>
<text x="346.8" y="267.4">ORDER#:</text>
<text x="370.7" y="267.4">261096</text>
<text x="346.8" y="276.2">TITLE: HV/LV THROAT DETAILS</text>
<text x="346.8" y="285.4">DWG#:</text>
<text x="366.2" y="285.4">06-70-1543</text>
</g>
<g font-size="2.8">
<text x="416.9" y="4.9" transform="rotate(90 416.9 4.9)">PROPRIETARY AND CONFIDENTIAL</text>
<text x="228.6" y="10.2">2.00</text>
<text x="161.3" y="16.6">2</text>
<text x="219.8" y="19.9">4.30</text>
<text x="261.3" y="22.3">0.10</text>
<text x="113.3" y="24.6">1</text>
<text x="246.4" y="30.5">2.50</text>
<text x="302.2" y="34.7" transform="rotate(-90 302.2 34.7)">0</text>
<text x="305.3" y="34.7" transform="rotate(-90 305.3 34.7)">.90 TYP</text>
<text x="309.1" y="34.7" transform="rotate(-90 309.1 34.7)">1.91 B/L</text>
<text x="313.1" y="34.7" transform="rotate(-90 313.1 34.7)">6.02 B/L</text>
<text x="316.6" y="34.7" transform="rotate(-90 316.6 34.7)">7.43 TYP</text>
<text x="320" y="34.7" transform="rotate(-90 320 34.7)">8.43</text>
<text x="281.3" y="47.7">1.00</text>
<text x="285.2" y="44.3">0</text>
<text x="334.3" y="52.1">3 X</text>
<text x="341.6" y="52.1">.56</text>
<text x="277" y="58.4">.63 X 1.00</text>
<text x="6.9" y="60.8">2.40</text>
<text x="54.8" y="60.8">33.21</text>
<text x="105.8" y="60.8">2.40</text>
<text x="179.5" y="60.4">1</text>
<text x="278.9" y="61.8">TYP.</text>
<text x="333.7" y="64.4">9.50</text>
<text x="279.7" y="67.2">10.50</text>
<text x="103.5" y="75.1">4.30</text>
<text x="308.4" y="73.8" transform="rotate(-90 308.4 73.8)">DOWN 90°</text>
<text x="128.8" y="83.1">2</text>
<text x="221.2" y="83.4">40.00</text>
<text x="281" y="86.6">20.00</text>
<text x="333.1" y="86.6">20.00</text>
<text x="289.1" y="94.6">9.50</text>
<text x="321" y="95.5">10.50</text>
<text x="289.5" y="98">TYP</text>
<text x="322.1" y="98.9">TYP</text>
<text x="366.3" y="96">1</text>
<text x="55.4" y="103.2">38.00</text>
<text x="279.7" y="106.7">29.50</text>
<text x="48.2" y="113.4">A</text>
<text x="55.4" y="109.2">29.21</text>
<text x="312.7" y="110" transform="rotate(-90 312.7 110)">UP 90°</text>
<text x="333.7" y="108.8">30.50</text>
<text x="138.1" y="115.2">4.30</text>
<text x="279.7" y="125.5">39.00</text>
<text x="152.6" y="127.2">1.90</text>
<text x="279.7" y="129">40.00</text>
<text x="235.7" y="132.1">4.40</text>
<text x="214.1" y="160.7" transform="rotate(-90 214.1 160.7)">0</text>
<text x="217.6" y="160.7" transform="rotate(-90 217.6 160.7)">1.00</text>
<text x="221" y="160.7" transform="rotate(-90 221 160.7)">2.50</text>
<text x="239.5" y="160.7" transform="rotate(-90 239.5 160.7)">10.00</text>
<text x="262.4" y="160.7" transform="rotate(-90 262.4 160.7)">19.00</text>
<text x="285.2" y="160.7" transform="rotate(-90 285.2 160.7)">28.00</text>
<text x="303.8" y="160.7" transform="rotate(-90 303.8 160.7)">35.50</text>
<text x="307.2" y="160.7" transform="rotate(-90 307.2 160.7)">37.00</text>
<text x="310.6" y="160.7" transform="rotate(-90 310.6 160.7)">38.00</text>
<text x="325.6" y="165.7">5 X</text>
<text x="332.9" y="165.7">.56</text>
<text x="105.1" y="171.1">36.21</text>
<text x="117.1" y="171.1">44.00</text>
<text x="151.9" y="171.7">40.21</text>
<text x="199.6" y="169.7">0</text>
<text x="325.7" y="170.4">1.00 TYP</text>
<text x="196.5" y="174.4">2.00</text>
<text x="196.9" y="177.8">TYP</text>
<text x="262.1" y="177.5">DOWN 90°</text>
<text x="324.7" y="176.9">1.91 B/L</text>
<text x="196.5" y="181.8">6.11</text>
<text x="196.9" y="185.2">TYP</text>
<text x="241.3" y="183.3">UP 90°</text>
<text x="325.7" y="182.4">6.02 B/L</text>
<text x="358.3" y="182.3">2</text>
<text x="195.7" y="190.3">7.93</text>
<text x="325.7" y="189">7.03 TYP</text>
<text x="253.8" y="193.6">.6250 X 1.0000</text>
<text x="260.9" y="197">TYP</text>
<text x="225.3" y="202.6" transform="rotate(-90 225.3 202.6)">4.40</text>
<text x="299.5" y="204.2" transform="rotate(-90 299.5 204.2)">33.60</text>
<text x="152.6" y="216.3">1.90</text>
<text x="267.4" y="216.7">38.00</text>
<text x="366.6" y="216.7">4.30</text>
<text x="48.2" y="228.9">A</text>
<text x="197.8" y="232.9">3.90</text>
<text x="349.8" y="229.9">2.00</text>
<text x="383.4" y="235.9">2.00</text>
<text x="267.4" y="249.1">29.21</text>
<text x="365.1" y="249.1">0.10</text>
<text x="13.9" y="264.8">ITEM NO.</text>
<text x="43.3" y="264.8">DESCRIPTION</text>
<text x="77.6" y="264.8">MATERIAL</text>
<text x="77.7" y="269.3">ASTM A36</text>
<text x="95.9" y="264.8">QTY.</text>
<text x="107.3" y="264.8">THICKNESS</text>
<text x="129.2" y="264.8">WEIGHT</text>
<text x="19.2" y="270.8">1</text>
<text x="28.8" y="270.8">THROAT RIGHT &amp; LEFT SIDE</text>
<text x="80.2" y="272.2">STEEL</text>
<text x="98.2" y="270.8">2</text>
<text x="110.3" y="270.8">0.1046</text>
<text x="131.7" y="270.8">9.91</text>
<text x="19.2" y="277.9">2</text>
<text x="28.8" y="277.9">THROAT TOP &amp; BOTTOM SIDE</text>
<text x="77.7" y="276.5">ASTM A36</text>
<text x="80.2" y="279.3">STEEL</text>
<text x="98.2" y="277.9">2</text>
<text x="110.3" y="277.9">0.1046</text>
<text x="131.7" y="277.9">7.78</text>
<text x="48" y="283.6">TOTAL</text>
<text x="131" y="283.6">35.38</text>
</g>
<g font-size="2.5">
<text x="29.3" y="3.1">8</text>
<text x="84.3" y="3.1">7</text>
<text x="134.3" y="3.1">6</text>
<text x="184.3" y="3.1">5</text>
<text x="234.3" y="3.1">4</text>
<text x="284.3" y="3.1">3</text>
<text x="334.3" y="3.1">2</text>
<text x="389.3" y="3.1">1</text>
<text x="1.8" y="25">F</text>
<text x="1.7" y="73.1">E</text>
<text x="1.7" y="123.1">D</text>
<text x="1.7" y="173.1">C</text>
<text x="1.7" y="223.1">B</text>
<text x="307" y="264.7">ALL DIMENSIONS ARE IN INCHES</text>
<text x="1.8" y="271.1">A</text>
<text x="306.2" y="278.1">APPROVED</text>
<text x="321.2" y="278">JS</text>
<text x="330.4" y="278">06/12/26</text>
<text x="307" y="282.5">CHECKED</text>
<text x="308" y="287">DRAWN</text>
<text x="320.8" y="282.5">MO</text>
<text x="321.3" y="287">SP</text>
<text x="330.4" y="282.4">06/12/26</text>
<text x="330.4" y="286.9">06/10/26</text>
<text x="235.1" y="291.3">REV</text>
<text x="257.1" y="291.3">DESCRIPTION</text>
<text x="289.9" y="291.3">BY</text>
<text x="297.1" y="291.3">DATE</text>
<text x="319.5" y="291.3">NAME</text>
<text x="332.4" y="291.2">DATE</text>
<text x="346.9" y="291.3">SCALE: NTS</text>
<text x="373.3" y="291.3">SHEET: 1 OF 1</text>
<text x="405.7" y="291.3">REV 00</text>
<text x="29.3" y="295.1">8</text>
<text x="84.3" y="295.1">7</text>
<text x="134.3" y="295.1">6</text>
<text x="184.3" y="295.1">5</text>
<text x="234.3" y="295.1">4</text>
<text x="284.3" y="295.1">3</text>
<text x="334.3" y="295.1">2</text>
<text x="389.3" y="295.1">1</text>
</g>
<text font-size="2.5" fill="#003082" x="417" y="181.4" transform="rotate(90 417 181.4)">VANTRAN TRANSFORMERS - WACO, TEXAS - USA</text>
<g font-size="1.4">
<text x="416.5" y="59.9" transform="rotate(90 416.5 59.9)">WRITTEN PERMISSION OF VANTRAN INDUSTRIES INC. IS PROHIBITED.</text>
<text x="417.9" y="59.9" transform="rotate(90 417.9 59.9)">THE INFORMATION CONTAINED IN THIS DRAWING IS THE SOLE PROPERTY OF VANTRAN INDUSTRIES INC. ANY REPRODUCTION IN PART OR AS A WHOLE WITHOUT THE</text>
</g>
</svg>
